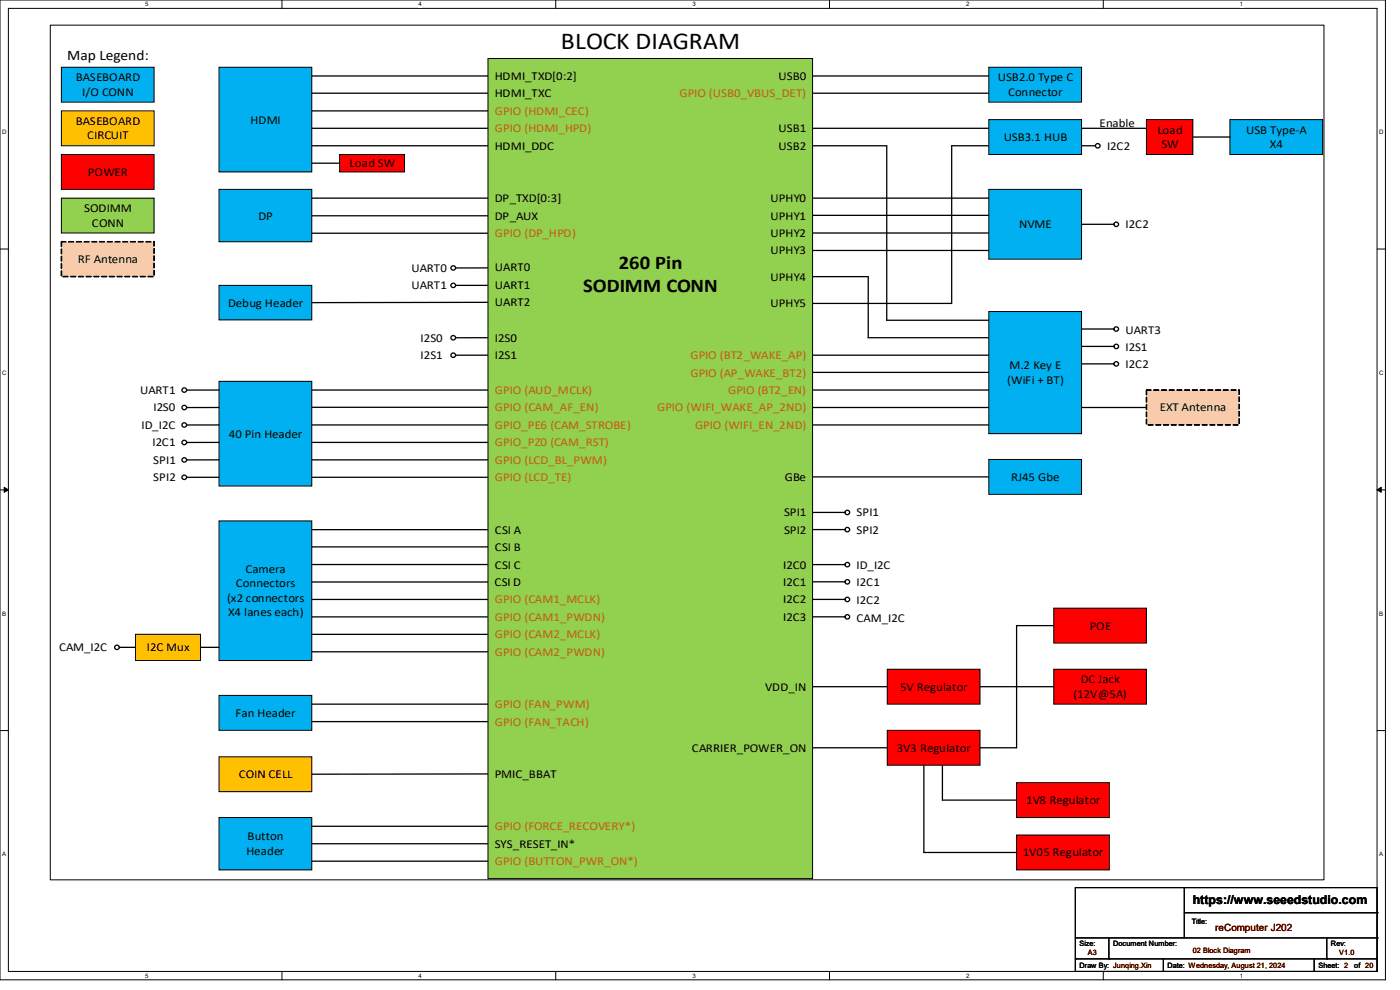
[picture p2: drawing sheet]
<svg xmlns="http://www.w3.org/2000/svg" width="297mm" height="210mm" viewBox="0 0 297 210" stroke-linecap="round" stroke-linejoin="round" font-family="sans-serif">
<path d="M0 0h293.9v207.9h-293.9zM1.8 1.8h290.3v204.3h-290.3z" fill="none" stroke="#000" stroke-width=".21"/>
<g fill="#fff">
<path d="M30.8 .2h.7v1.4h-.7z"/>
<path d="M30.8 206.2h.7v1.4h-.7z"/>
</g>
<path d="M59.8 0v1.8M59.8 206.1v1.8" fill="none" stroke="#000" stroke-width=".21"/>
<g fill="#fff">
<path d="M88.8 .2h.7v1.4h-.7z"/>
<path d="M88.8 206.2h.7v1.4h-.7z"/>
</g>
<path d="M117.9 0v1.8M117.9 206.1v1.8" fill="none" stroke="#000" stroke-width=".21"/>
<g fill="#fff">
<path d="M146.9 .2h.7v1.4h-.7z"/>
<path d="M146.9 206.2h.7v1.4h-.7z"/>
</g>
<path d="M176 0v1.8M176 206.1v1.8" fill="none" stroke="#000" stroke-width=".21"/>
<g fill="#fff">
<path d="M205 .2h.7v1.4h-.7z"/>
<path d="M205 206.2h.7v1.4h-.7z"/>
</g>
<path d="M234.1 0v1.8M234.1 206.1v1.8" fill="none" stroke="#000" stroke-width=".21"/>
<g fill="#fff">
<path d="M263.1 .2h.6v1.4h-.6z"/>
<path d="M263.1 206.2h.6v1.4h-.6z"/>
<path d="M.5 27.3h.9v1.4h-.9z"/>
<path d="M292.6 27.3h.9v1.4h-.9z"/>
<path d="M.5 78.4h.9v1.4h-.9z"/>
<path d="M292.6 78.4h.9v1.4h-.9z"/>
</g>
<path d="M0 52.8h1.8M292.1 52.8h1.8" fill="none" stroke="#000" stroke-width=".21"/>
<g fill="#fff">
<path d="M.5 129.5h.8v1.4h-.8z"/>
<path d="M292.6 129.5h.8v1.4h-.8z"/>
</g>
<path d="M0 103.9h1.8M292.1 103.9h1.8" fill="none" stroke="#000" stroke-width=".21"/>
<path d="M.9 103.4l.9 .5-.9 .5zM292.1 103.9l.9-.5v1z" fill="#000" stroke="#000" stroke-width=".21"/>
<g fill="#fff">
<path d="M.5 180.5h.8v1.4h-.8z"/>
<path d="M292.6 180.5h.8v1.4h-.8z"/>
</g>
<path d="M0 155h1.8M292.1 155h1.8" fill="none" stroke="#000" stroke-width=".21"/>
<path d="M10.7 5.4h270.2v181.2h-270.2z" fill="#fff"/>
<path d="M10.7 5.3h270.2v181.3h-270.2z" fill="none" stroke="#000" stroke-width=".21"/>
<path d="M13 23.5h19.7v7.4h-19.7z" fill-rule="evenodd" fill="#ffc000"/>
<path d="M13 23.5h19.7v7.4h-19.7z" fill="none" stroke="#000" stroke-width=".21"/>
<path d="M13 32.8h19.7v7.4h-19.7z" fill-rule="evenodd" fill="#f00"/>
<path d="M13 32.8h19.7v7.4h-19.7z" fill="none" stroke="#000" stroke-width=".21"/>
<path d="M13 14.3h19.7v7.4h-19.7z" fill-rule="evenodd" fill="#00b0f0"/>
<path d="M13 14.3h19.7v7.4h-19.7z" fill="none" stroke="#000" stroke-width=".21"/>
<path d="M13 42h19.7v7.4h-19.7z" fill-rule="evenodd" fill="#92d050"/>
<path d="M13 42h19.7v7.4h-19.7z" fill="none" stroke="#000" stroke-width=".21"/>
<path d="M13 51.3h19.7v7.4h-19.7z" fill-rule="evenodd" fill="#f7cbac"/>
<path d="M13 51.3h.1v1h-.1zM13 52.8h.1v1.1h-.1zM13 54.4h.1v1h-.1zM13 55.9h.1v1h-.1zM13 57.5h.1v1h-.1zM13.3 58.6h1.1v.1h-1.1zM15 58.6h1.1v.1h-1.1zM16.6 58.6h1.1v.1h-1.1zM18.3 58.6h1.1v.1h-1.1zM19.9 58.6h1.1v.1h-1.1zM21.5 58.6h1.1v.1h-1.1zM23.2 58.6h1.1v.1h-1.1zM24.8 58.6h1.1v.1h-1.1zM26.5 58.6h1.1v.1h-1.1zM28.1 58.6h1.1v.1h-1.1zM29.7 58.6h1.1v.1h-1.1zM31.4 58.6h1.1v.1h-1.1zM32.6 57.4h.2v1h-.2zM32.6 55.8h.2v1h-.2zM32.6 54.3h.2v1h-.2zM32.6 52.7h.2v1.1h-.2zM32.6 51.2h.2v1h-.2zM30.9 51.2h1.1v.2h-1.1zM29.3 51.2h1.1v.2h-1.1zM27.7 51.2h1.1v.2h-1.1zM26 51.2h1.1v.2h-1.1zM24.4 51.2h1.1v.2h-1.1zM22.7 51.2h1.1v.2h-1.1zM21.1 51.2h1.1v.2h-1.1zM19.5 51.2h1.1v.2h-1.1zM17.8 51.2h1.1v.2h-1.1zM16.2 51.2h1.1v.2h-1.1zM14.5 51.2h1.1v.2h-1.1zM13 51.2h1v.2h-1z" fill="#000" stroke="#000" stroke-width=".21"/>
<path d="M103.5 12.4h68.9v174h-68.9z" fill-rule="evenodd" fill="#92d050"/>
<path d="M103.5 12.4h68.9v174h-68.9z" fill="none" stroke="#000" stroke-width=".21"/>
<path d="M46.5 14.3h19.6v22.2h-19.6z" fill-rule="evenodd" fill="#00b0f0"/>
<path d="M46.5 14.3h19.6v22.2h-19.6z" fill="none" stroke="#000" stroke-width=".21"/>
<path d="M72 32.8h13.8v3.7h-13.8z" fill-rule="evenodd" fill="#f00"/>
<path d="M72 32.8h13.8v3.7h-13.8z" fill="none" stroke="#000" stroke-width=".21"/>
<path d="M46.5 110.5h19.6v29.6h-19.6z" fill-rule="evenodd" fill="#00b0f0"/>
<path d="M46.5 110.5h19.6v29.6h-19.6z" fill="none" stroke="#000" stroke-width=".21"/>
<path d="M46.5 40.2h19.6v11.1h-19.6z" fill-rule="evenodd" fill="#00b0f0"/>
<path d="M46.5 40.2h19.6v11.1h-19.6z" fill="none" stroke="#000" stroke-width=".21"/>
<path d="M46.5 60.5h19.6v7.4h-19.6z" fill-rule="evenodd" fill="#00b0f0"/>
<path d="M46.5 60.5h19.6v7.4h-19.6z" fill="none" stroke="#000" stroke-width=".21"/>
<path d="M46.5 80.9h19.6v22.2h-19.6z" fill-rule="evenodd" fill="#00b0f0"/>
<path d="M46.5 80.9h19.6v22.2h-19.6z" fill="none" stroke="#000" stroke-width=".21"/>
<path d="M46.5 173.4h19.6v11.1h-19.6z" fill-rule="evenodd" fill="#00b0f0"/>
<path d="M46.5 173.4h19.6v11.1h-19.6z" fill="none" stroke="#000" stroke-width=".21"/>
<path d="M209.8 66.1h19.6v25.9h-19.6z" fill-rule="evenodd" fill="#00b0f0"/>
<path d="M209.8 66.1h19.6v25.9h-19.6z" fill="none" stroke="#000" stroke-width=".21"/>
<path d="M209.8 97.5h19.6v7.4h-19.6z" fill-rule="evenodd" fill="#00b0f0"/>
<path d="M209.8 97.5h19.6v7.4h-19.6z" fill="none" stroke="#000" stroke-width=".21"/>
<path d="M46.5 160.5h19.6v7.4h-19.6z" fill-rule="evenodd" fill="#ffc000"/>
<path d="M46.5 160.5h19.6v7.4h-19.6z" fill="none" stroke="#000" stroke-width=".21"/>
<g fill="none" stroke="#000" stroke-width=".27">
<path d="M66.1 16.1h37.4M66.1 19.8h37.4M66.1 30.9h37.4M66.1 23.5h37.4M66.1 27.2h37.4M66.1 42h37.4M66.1 45.8h37.4M66.1 49.5h37.4M103.5 56.8h-6.8M96.7 60.5h6.8M103.5 71.6h-6.8M103.5 75.3l-6.8 .1"/>
<circle cx="96.2" cy="56.8" r=".49"/>
<circle cx="96.2" cy="75.4" r=".49"/>
<circle cx="96.2" cy="60.5" r=".49"/>
<circle cx="96.2" cy="71.6" r=".49"/>
</g>
<path d="M209.8 14.3h19.6v7.4h-19.6z" fill-rule="evenodd" fill="#00b0f0"/>
<path d="M209.8 14.3h19.6v7.4h-19.6z" fill="none" stroke="#000" stroke-width=".21"/>
<g fill="none" stroke="#000" stroke-width=".27">
<path d="M103.5 64.1l-37.4 .1M66.1 97.6h37.4M66.1 82.7h37.4M66.1 86.4h37.4M66.1 90.1h37.4M66.1 93.9h37.4M66.1 101.3h37.4M66.1 112.4h37.4M66.1 116h37.4M66.1 119.8h37.4M66.1 127.2h37.4M66.1 130.9h37.4"/>
<path d="M66.1 123.5h37.4M66.1 134.6h37.4M66.1 138.3h37.4M66.1 149.4h37.4M66.1 153.1h37.4"/>
</g>
<path d="M46.5 147.5h19.6v7.4h-19.6z" fill-rule="evenodd" fill="#00b0f0"/>
<path d="M46.5 147.5h19.6v7.4h-19.6z" fill="none" stroke="#000" stroke-width=".21"/>
<path d="M66.1 175.3h37.4M66.1 179h37.4M103.5 164.2h-37.4M66.1 182.7h37.4" fill="none" stroke="#000" stroke-width=".27"/>
<path d="M28.8 134.6h13.7v5.5h-13.7z" fill-rule="evenodd" fill="#ffc000"/>
<path d="M28.8 134.6h13.7v5.5h-13.7z" fill="none" stroke="#000" stroke-width=".21"/>
<g fill="none" stroke="#000" stroke-width=".27">
<path d="M172.4 16.1h37.4M172.4 19.8h37.4M25.3 137.3h3.5M42.5 137.3h4"/>
<circle cx="24.8" cy="137.3" r=".49"/>
</g>
<path d="M209.8 25.4h19.6v7.4h-19.6z" fill-rule="evenodd" fill="#00b0f0"/>
<path d="M209.8 25.4h19.6v7.4h-19.6z" fill="none" stroke="#000" stroke-width=".21"/>
<path d="M172.4 27.2h37.4M201.8 30.9h8M172.4 42h37.4M172.4 45.7h37.4M172.4 49.4h37.4M172.4 53.1h37.4" fill="none" stroke="#000" stroke-width=".27"/>
<path d="M209.8 40.2h19.6v14.8h-19.6z" fill-rule="evenodd" fill="#00b0f0"/>
<path d="M209.8 40.2h19.6v14.8h-19.6z" fill="none" stroke="#000" stroke-width=".21"/>
<g fill="none" stroke="#000" stroke-width=".27">
<path d="M172.4 30.9h15.7M188.1 30.8v37.3M201.9 30.8v33.6M172.4 58.7h11.8M184.2 58.6v13M172.4 64.4h29.5M172.4 75.3h37.4M172.4 79h37.4M184.1 71.6h25.7M188.1 67.9h21.7M172.4 90.1h37.4M172.4 82.7h37.4"/>
<path d="M172.4 86.4h37.4"/>
</g>
<path d="M260.9 25.4h19.7v7.4h-19.7z" fill-rule="evenodd" fill="#00b0f0"/>
<path d="M260.9 25.4h19.7v7.4h-19.7z" fill="none" stroke="#000" stroke-width=".21"/>
<g fill="none" stroke="#000" stroke-width=".27">
<path d="M229.4 30.9h3"/>
<circle cx="232.9" cy="30.9" r=".48"/>
</g>
<path d="M243.2 25.4h9.9v7.4h-9.9z" fill-rule="evenodd" fill="#f00"/>
<path d="M243.2 25.4h9.9v7.4h-9.9z" fill="none" stroke="#000" stroke-width=".21"/>
<g fill="none" stroke="#000" stroke-width=".27">
<path d="M229.4 27.2h13.8M253.1 29.1h7.9M229.4 47.6h6.9"/>
<circle cx="236.8" cy="47.6" r=".48"/>
</g>
<path d="M243.2 82.7h19.7v7.4h-19.7z" fill-rule="evenodd" fill="#f7cbac"/>
<path d="M243.2 82.7h.1v1.1h-.1zM243.2 84.3h.1v1h-.1zM243.2 85.8h.1v1.1h-.1zM243.2 87.4h.1v1h-.1zM243.2 88.9h.1v1h-.1zM243.5 90.1h1.1v.1h-1.1zM245.2 90.1h1.1v.1h-1.1zM246.8 90.1h1.1v.1h-1.1zM248.5 90.1h1.1v.1h-1.1zM250.1 90.1h1.1v.1h-1.1zM251.7 90.1h1.1v.1h-1.1zM253.4 90.1h1.1v.1h-1.1zM255 90.1h1.1v.1h-1.1zM256.7 90.1h1.1v.1h-1.1zM258.3 90.1h1.1v.1h-1.1zM259.9 90.1h1.1v.1h-1.1zM261.6 90.1h1.1v.1h-1.1zM262.8 88.8h.2v1h-.2zM262.8 87.3h.2v1h-.2zM262.8 85.7h.2v1.1h-.2zM262.8 84.2h.2v1h-.2zM262.8 82.7h.2v1h-.2zM261.1 82.7h1.1v.1h-1.1zM259.5 82.7h1.1v.1h-1.1zM257.9 82.7h1.1v.1h-1.1zM256.2 82.7h1.1v.1h-1.1zM254.6 82.7h1.1v.1h-1.1zM252.9 82.7h1.1v.1h-1.1zM251.3 82.7h1.1v.1h-1.1zM249.7 82.7h1.1v.1h-1.1zM248 82.7h1.1v.1h-1.1zM246.4 82.7h1.1v.1h-1.1zM244.7 82.7h1.1v.1h-1.1zM243.2 82.7h1v.1h-1z" fill="#000" stroke="#000" stroke-width=".21"/>
<g fill="none" stroke="#000" stroke-width=".27">
<path d="M229.4 69.8h6.9M229.4 73.5h6.9M229.4 77.2h6.9M229.4 86.4h13.8M172.4 101.2h37.4M172.4 108.7h6.9M172.4 112.3h6.9M172.4 119.8h6.9M172.4 123.4h6.9M172.4 127.2h6.9M172.4 130.9h6.9"/>
<circle cx="236.8" cy="77.2" r=".48"/>
<circle cx="236.8" cy="73.5" r=".48"/>
<circle cx="236.8" cy="69.8" r=".48"/>
<circle cx="179.7" cy="112.3" r=".48"/>
<circle cx="179.7" cy="108.7" r=".48"/>
<circle cx="179.7" cy="119.8" r=".48"/>
<circle cx="179.7" cy="130.9" r=".48"/>
<circle cx="179.7" cy="127.2" r=".48"/>
<circle cx="179.7" cy="123.4" r=".48"/>
</g>
<path d="M188.2 154.9h19.7v7.4h-19.7z" fill-rule="evenodd" fill="#f00"/>
<path d="M188.2 154.9h19.7v7.4h-19.7z" fill="none" stroke="#000" stroke-width=".21"/>
<path d="M215.7 177.1h19.6v7.4h-19.6z" fill-rule="evenodd" fill="#f00"/>
<path d="M215.7 177.1h19.6v7.4h-19.6z" fill="none" stroke="#000" stroke-width=".21"/>
<path d="M215.7 166h19.6v7.4h-19.6z" fill-rule="evenodd" fill="#f00"/>
<path d="M215.7 166h19.6v7.4h-19.6z" fill="none" stroke="#000" stroke-width=".21"/>
<path d="M223.5 129h19.7v7.4h-19.7z" fill-rule="evenodd" fill="#f00"/>
<path d="M223.5 129h19.7v7.4h-19.7z" fill="none" stroke="#000" stroke-width=".21"/>
<path d="M223.5 142h19.7v7.4h-19.7z" fill-rule="evenodd" fill="#f00"/>
<path d="M223.5 142h19.7v7.4h-19.7z" fill="none" stroke="#000" stroke-width=".21"/>
<path d="M188.2 142h19.7v7.4h-19.7z" fill-rule="evenodd" fill="#f00"/>
<g fill="none" stroke="#000" stroke-width=".21">
<path d="M188.2 142h19.7v7.4h-19.7zM228.1 188.3h64v17.8h-64zM228.1 199h64M235.2 199v4.4M251.2 188.3h.1M251.2 188.3v10.7M251.2 193.6h40.9M281.5 199v4.4M292.1 199h.1M292.1 193.6h.1M228.1 203.4h.1M228.1 203.4h64"/>
<path d="M235.2 203.4h.1M246.8 206.1h.1M246.8 203.4v2.7M278.8 206.1h.1M278.8 203.4v2.7M281.5 203.4h.1"/>
</g>
<g fill="none" stroke="#000" stroke-width=".27">
<path d="M66.1 34.6h5.9M46.5 82.7l-6.9 .1M46.5 86.4l-6.9 .1M46.5 90.1l-6.9 .1M46.5 93.9h-6.9M46.5 97.6h-6.9M46.5 101.3h-6.9M215.5 132.7h8M215.7 132.7v26M172.4 145.7h15.8M172.4 158.6h15.8M207.9 145.7h15.6"/>
<path d="M207.9 158.6h7.8M196 162.3v18.6M199.9 169.7h15.8M199.9 162.3v7.6M195.9 180.8h19.8"/>
<circle cx="39.1" cy="82.8" r=".49"/>
<circle cx="39.1" cy="86.5" r=".49"/>
<circle cx="39.1" cy="90.2" r=".49"/>
<circle cx="39.1" cy="93.9" r=".49"/>
<circle cx="39.1" cy="97.6" r=".49"/>
<circle cx="39.1" cy="101.3" r=".49"/>
</g>
<text font-size="5.1" x="119" y="10.3">BLOCK DIAGRAM</text>
<g font-size="4.1">
<text x="131.3" y="57.1">260 Pin</text>
<text x="123.7" y="62">SODIMM CONN</text>
</g>
<text font-size="3.1" x="14.3" y="12.7">Map Legend:</text>
<g font-size="2.6">
<text x="16.1" y="17.3">BASEBOARD</text>
<text x="105" y="16.9">HDMI_TXD[0:2]</text>
<text x="165.2" y="16.9">USB0</text>
<text x="211.7" y="17.3">USB2.0 Type C</text>
<text x="17.4" y="20.4">I/O CONN</text>
<text x="105" y="20.7">HDMI_TXC</text>
<text x="213.9" y="20.4">Connector</text>
<text x="16.1" y="26.5">BASEBOARD</text>
<text x="18.5" y="29.6">CIRCUIT</text>
<text x="53.2" y="26.2">HDMI</text>
<text x="165.2" y="28.1">USB1</text>
<text x="212.9" y="29.9">USB3.1 HUB</text>
<text x="233.3" y="26.9">Enable</text>
<text x="245.5" y="28.4">Load</text>
<text x="264.4" y="28.4">USB Type-A</text>
<text x="74.2" y="35.5">Load SW</text>
<text x="105" y="31.7">HDMI_DDC</text>
<text x="165.2" y="31.7">USB2</text>
<text x="234.9" y="31.7">I2C2</text>
<text x="246.4" y="31.5">SW</text>
<text x="269.4" y="31.5">X4</text>
<text x="18.7" y="37.3">POWER</text>
<text x="17.9" y="45">SODIMM</text>
<text x="54.8" y="46.6">DP</text>
<text x="105" y="42.8">DP_TXD[0:3]</text>
<text x="105" y="46.6">DP_AUX</text>
<text x="163.4" y="42.8">UPHY0</text>
<text x="163.4" y="46.6">UPHY1</text>
<text x="19.5" y="48.1">CONN</text>
<text x="163.4" y="50.3">UPHY2</text>
<text x="163.4" y="54">UPHY3</text>
<text x="216.2" y="48.4">NVME</text>
<text x="238.8" y="48.4">I2C2</text>
<text x="16.5" y="55.8">RF Antenna</text>
<text x="87.3" y="57.7">UART0</text>
<text x="105" y="57.6">UART0</text>
<text x="163.4" y="59.5">UPHY4</text>
<text x="48.4" y="65">Debug Header</text>
<text x="87.3" y="61.4">UART1</text>
<text x="105" y="61.3">UART1</text>
<text x="105" y="65">UART2</text>
<text x="163.4" y="65.1">UPHY5</text>
<text x="238.8" y="70.8">UART3</text>
<text x="89.2" y="72.5">I2S0</text>
<text x="89.2" y="76.2">I2S1</text>
<text x="105" y="72.5">I2S0</text>
<text x="105" y="76.2">I2S1</text>
<text x="238.8" y="74.4">I2S1</text>
<text x="29.7" y="83.6">UART1</text>
<text x="213.7" y="81.4">(WiFi + BT)</text>
<text x="214.2" y="78.3">M.2 Key E</text>
<text x="238.8" y="78">I2C2</text>
<text x="32.6" y="87.3">I2S0</text>
<text x="246" y="87.3">EXT Antenna</text>
<text x="30" y="91">ID_I2C</text>
<text x="32.3" y="94.7">I2C1</text>
<text x="48.6" y="92.8">40 Pin Header</text>
<text x="32.5" y="98.4">SPI1</text>
<text x="214.5" y="102">RJ45 Gbe</text>
<text x="32.5" y="102.1">SPI2</text>
<text x="166.5" y="102.1">GBe</text>
<text x="105" y="113.2">CSI A</text>
<text x="166.3" y="109.5">SPI1</text>
<text x="166.3" y="113.2">SPI2</text>
<text x="181.7" y="109.5">SPI1</text>
<text x="181.7" y="113.3">SPI2</text>
<text x="105" y="116.9">CSI B</text>
<text x="50" y="124.6">Connectors</text>
<text x="52.1" y="121.5">Camera</text>
<text x="104.9" y="124.3">CSI D</text>
<text x="105" y="120.6">CSI C</text>
<text x="166.1" y="120.6">I2C0</text>
<text x="166.1" y="124.3">I2C1</text>
<text x="181.7" y="120.7">ID_I2C</text>
<text x="181.7" y="124.3">I2C1</text>
<text x="48.2" y="127.7">(x2 connectors</text>
<text x="48.4" y="130.8">X4 lanes each)</text>
<text x="166.1" y="128">I2C2</text>
<text x="166.1" y="131.7">I2C3</text>
<text x="181.7" y="128.1">I2C2</text>
<text x="181.7" y="131.9">CAM_I2C</text>
<text x="231.2" y="133.6">POE</text>
<text x="12.5" y="138.2">CAM_I2C</text>
<text x="31.2" y="138.2">I2C Mux</text>
<text x="162.3" y="146.5">VDD_IN</text>
<text x="191" y="146.5">5V Regulator</text>
<text x="227.8" y="148">(12V@5A)</text>
<text x="229.3" y="145">DC Jack</text>
<text x="50" y="152.1">Fan Header</text>
<text x="146.8" y="159.5">CARRIER_POWER_ON</text>
<text x="190.2" y="159.5">3V3 Regulator</text>
<text x="50.7" y="165.1">COIN CELL</text>
<text x="105" y="165">PMIC_BBAT</text>
<text x="217.7" y="170.6">1V8 Regulator</text>
<text x="52.5" y="178.3">Button</text>
<text x="105" y="179.8">SYS_RESET_IN*</text>
<text x="52.3" y="181.4">Header</text>
<text x="217" y="181.7">1V05 Regulator</text>
<text x="253" y="191.8">https://www.seeedstudio.com</text>
</g>
<g font-size="2.6" fill="#c55a11">
<text x="144.1" y="20.7">GPIO (USB0_VBUS_DET)</text>
<text x="105" y="24.3">GPIO (HDMI_CEC)</text>
<text x="105" y="28.1">GPIO (HDMI_HPD)</text>
<text x="105" y="50.3">GPIO (DP_HPD)</text>
<text x="146.5" y="76.2">GPIO (BT2_WAKE_AP)</text>
<text x="105" y="83.6">GPIO (AUD_MCLK)</text>
<text x="146.5" y="79.9">GPIO (AP_WAKE_BT2)</text>
<text x="154.5" y="83.6">GPIO (BT2_EN)</text>
<text x="105" y="87.3">GPIO (CAM_AF_EN)</text>
<text x="139.4" y="87.3">GPIO (WIFI_WAKE_AP_2ND)</text>
<text x="105" y="91">GPIO_PE6 (CAM_STROBE)</text>
<text x="105" y="94.7">GPIO_PZ0 (CAM_RST)</text>
<text x="147.4" y="91">GPIO (WIFI_EN_2ND)</text>
<text x="105" y="98.4">GPIO (LCD_BL_PWM)</text>
<text x="105" y="102.1">GPIO (LCD_TE)</text>
<text x="105" y="128">GPIO (CAM1_MCLK)</text>
<text x="105" y="131.7">GPIO (CAM1_PWDN)</text>
<text x="105" y="135.4">GPIO (CAM2_MCLK)</text>
<text x="105" y="139.1">GPIO (CAM2_PWDN)</text>
<text x="105" y="150.2">GPIO (FAN_PWM)</text>
<text x="105" y="153.9">GPIO (FAN_TACH)</text>
<text x="105" y="176.1">GPIO (FORCE_RECOVERY*)</text>
<text x="105" y="183.5">GPIO (BUTTON_PWR_ON*)</text>
</g>
<text font-size="2.1" fill="#800000" x="257.8" y="197.5">reComputer J202</text>
<g font-size="1.6">
<text x="252.8" y="196">Title:</text>
<text x="229" y="200.7">Size:</text>
<text x="236.1" y="200.7">Document Number:</text>
<text x="282.4" y="200.7">Rev:</text>
<text x="229" y="205.4">Draw By: Junqing.Xin</text>
<text x="247.7" y="205.4">Date: Wednesday, August 21, 2024</text>
<text x="279.7" y="205.4">Sheet: 2</text>
<text x="287.3" y="205.4">of 20</text>
</g>
<g font-size="1.6" fill="#800000">
<text x="230.8" y="202.7">A3</text>
<text x="253" y="202.2">02 Block Diagram</text>
<text x="284.1" y="202.7">V1.0</text>
</g>
<g font-size="1.3">
<text x="30.8" y="1.3">5</text>
<text x="88.8" y="1.3">4</text>
<text x="146.9" y="1.3">3</text>
<text x="205" y="1.3">2</text>
<text x="263.1" y="1.3">1</text>
<text x=".5" y="28.4">D</text>
<text x="292.6" y="28.4">D</text>
<text x=".5" y="79.5">C</text>
<text x="292.6" y="79.5">C</text>
<text x=".5" y="130.6">B</text>
<text x="292.6" y="130.6">B</text>
<text x=".5" y="181.7">A</text>
<text x="292.6" y="181.7">A</text>
<text x="30.8" y="207.4">5</text>
<text x="88.8" y="207.4">4</text>
<text x="146.9" y="207.4">3</text>
<text x="205" y="207.4">2</text>
<text x="263.1" y="207.4">1</text>
</g>
</svg>
